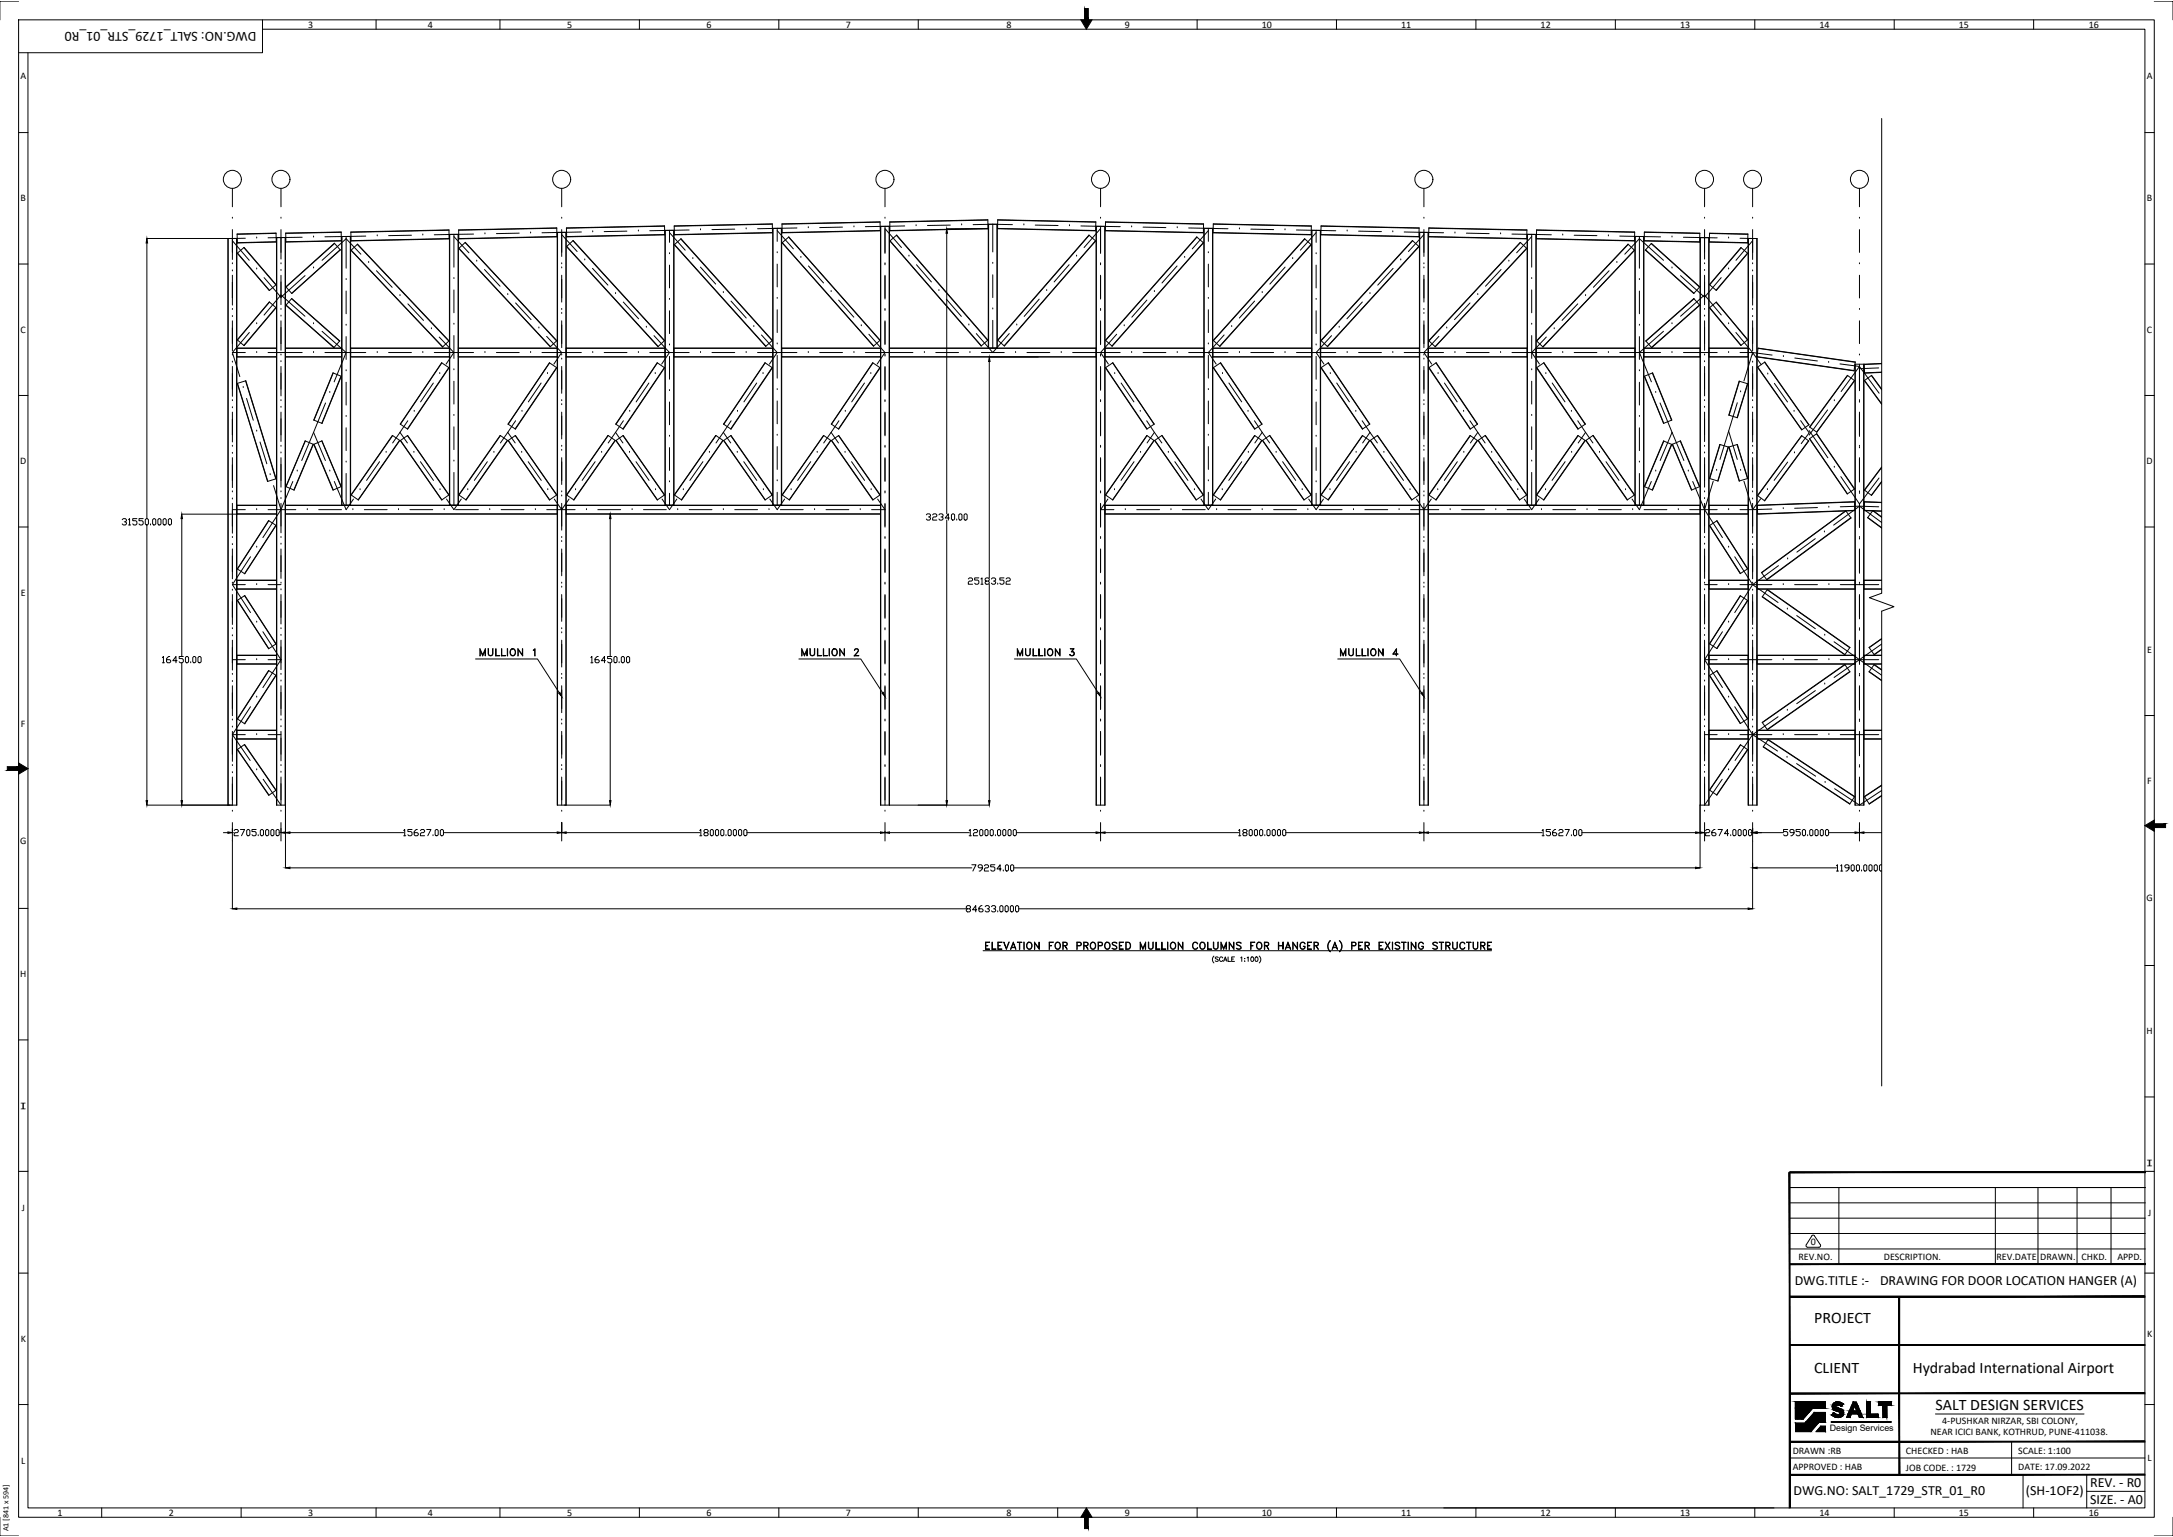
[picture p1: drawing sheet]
<svg xmlns="http://www.w3.org/2000/svg" width="1189mm" height="841mm" viewBox="0 0 1189 841" stroke-linecap="round" stroke-linejoin="round" font-family="sans-serif">
<!-- layer: Beam -->
<g fill="none" stroke="#000" stroke-width=".55">
<path d="M125 130h5v311h-5zM125 130v311M129 130v311M130 128h21v4l-21 1zM130 138l17 21M133 135l18 21M151 128h-21M151 132l-21 1M151 130h5v311h-5zM151 130v311M156 130v311M156 128l31-1v5h-31z"/>
<path d="M183 133l3 4-26 24-4-4 27-24M186 137l-26 23M187 127l-31 1M187 132h-31M192 129v147M192 127l54-1v5l-54 1zM192 137l50 53M195 134l51 53M246 126l-54 1M246 131l-54 1M246 128v148M251 128v148"/>
<path d="M251 126l54-1v5l-54 1zM251 136l4-3 50 53-4 4zM251 136l50 54M254 133l51 54M305 125l-54 1M305 129l-54 2M305 127h5v314h-5zM305 127v314M310 127v314M310 125l54-1v5l-54 1zM310 135l4-3 50 54-4 4zM310 135l50 55"/>
<path d="M313 132l50 54M364 124l-54 1M364 128l-54 1M364 126v150M369 126v150M369 134l4-3 50 55-4 4zM369 134l50 55M372 131l50 55M423 123l-54 1M423 127l-54 2v-5l54-2v5M423 125v151M427 125v151"/>
<path d="M428 122l53-1 1 5-54 1zM428 133l4-3 50 56-4 3zM428 133l50 56M431 130l50 56M481 122l-53 1M482 126l-54 1M482 124h5v317h-5zM486 124v317M487 121l53-1 1 5-54 1zM487 132l4-3 49 57-3 3zM487 132l50 57M490 129l50 57"/>
<path d="M540 120l-53 2M541 125l-54 1M541 123v67M545 123v67M546 125l53 1M546 120l54 1-1 5-53-1zM546 120l53 2M596 129l3 3-49 57-4-3zM596 129l-50 57M599 132l-50 57M600 124h5v317h-5zM600 124v317"/>
<path d="M604 124v317M605 126l53 1M605 122l53 1M605 121l53 1v5l-53-1zM655 130l3 3-50 56-3-3zM655 130l-50 56M658 133l-50 56M659 125v151M663 125v151M664 127l53 1M664 123l53 1M664 122l53 2v5l-53-2z"/>
<path d="M714 131l3 3-50 56-3-4zM714 131l-50 55M717 134l-50 55M718 126v150M722 126v150M723 128l53 1M723 124l53 1M723 124l53 1v5l-53-1zM773 132l3 3-50 55-3-4zM773 132l-50 54M776 135l-50 55M777 127h4v314h-4z"/>
<path d="M777 127v314M782 129l53 2M782 125l53 1M782 125l53 1v5l-53-1zM832 133l3 3-50 54-3-4zM832 133l-50 54M835 136l-50 54M840 128v148M841 131l53 1M841 126l53 1v5l-53-1zM841 126l53 1M891 134l3 3-50 53-3-3z"/>
<path d="M891 134l-50 53M894 137l-50 53M895 129v147M899 129v147M900 132h30M900 127l30 1M900 127l30 1v4h-30zM900 137l27 23M903 133l27 24M903 133l27 24-3 4-27-24zM930 130h5v311h-5zM935 130v311"/>
<path d="M935 132l21 1M935 128h21v5l-21-1zM935 128h21M952 135l4 4-17 20-4-3zM953 136l-18 20M956 139l-17 20M956 130h5v311h-5zM957 130v311M961 130v311M151 156l-17-21-4 4 17 20M151 156l-4 3M147 165l4 3-17 21-4-3z"/>
<path d="M147 165l-17 21M151 168l-18 21M156 167l27 23M160 163l26 24-3 3-27-23zM927 163l-26 24M930 167l-26 23M935 168l4-3 17 21-4 3zM935 168l18 21M939 165l17 21M130 190h21M130 195h21M130 191h21"/>
<path d="M156 190h31M156 195h31M156 191h31M192 190h54M192 195h54M192 191h54M242 198l4 3-23 34-4-3zM242 199l-23 33M246 187l-50-53-4 3 50 53M246 187l-4 3M251 190h54M251 195h54"/>
<path d="M251 191h54M301 198l4 3-23 34-4-3zM301 199l-23 33M310 190h54M310 195h54M310 191h54M360 198l4 3-23 34-4-3zM360 199l-23 33M369 190h54M369 195h54M369 191h54M419 198l4 3-23 34-4-3z"/>
<path d="M419 199l-23 33M428 190h54M428 195h54M428 191h54M477 198l5 3-23 34-4-3zM478 199l-23 33M487 190h113M487 195h113M487 191h113M541 190v-67h5v67M605 190h54M605 195h54"/>
<path d="M605 191h54M609 199l22 33M664 190h54M664 195h54M664 191h54M668 199l22 33-4 3-22-34M668 198l-4 3M723 190h54M723 195h54M723 191h54M727 199l22 33M781 190h55"/>
<path d="M781 195h55M781 191h55M786 199l22 33M840 190h54M840 195h54M840 191h54M845 199l22 33M899 190h31M899 195h31M899 191h31M900 187l27-24 3 4-26 23zM935 190h21"/>
<path d="M935 195h21M935 191h21M961 195l53 8M962 191l53 7M962 190l53 8-1 5-53-8zM965 198l25 35M1015 199h5v242h-5zM1015 199v242M1020 199v242M1020 199v5h9M1029 199h-9M130 210l5-2 16 54-5 1"/>
<path d="M130 210l17 53M134 208l17 54M182 204l5 2-11 26-4-2zM182 204l-10 26M187 206l-11 26M246 201l-23 34M305 201l-23 34M363 201l-22 34M422 201l-22 34M481 201l-22 34M605 201l4-3 23 34-5 3zM605 201l23 34"/>
<path d="M664 201l23 34M723 201l4-3 22 34-4 3zM723 201l23 34M782 201l4-3 22 34-4 3zM782 201l22 34M841 201l4-3 22 34-4 3zM841 201l22 34M900 206l4-2 11 26-5 2zM900 206l10 26M904 204l10 26M951 209l5 1-5 19-5-2zM952 209l-6 18"/>
<path d="M956 210l-6 19M962 201l4-3 24 34-4 3zM962 201l24 34M1011 205l4 3-21 29-4-3zM1015 208l-21 28M1020 208l9 13M1024 205l5 8M1029 213l-5-8-4 3 9 13M215 238l4 3-23 33-4-3zM215 238l-23 33M223 238l23 33M274 238l-23 33"/>
<path d="M282 238l23 33M333 238l4 3M333 238l-23 33 4 3 23-33M341 238l22 33M392 238l4 3-23 33-4-3zM392 238l-23 33M400 238l23 33-4 3M400 238l-4 3 23 33M451 238l4 3-23 33-4-3zM451 238l-23 33M459 238l22 33M627 238l4 3"/>
<path d="M628 238l-23 33 4 3 22-33M636 238l22 33M687 238l-23 33M695 238l-4 3 22 33 4-3-22-33M745 238l4 3-22 33-4-3zM746 238l-23 33M754 238l22 33M804 238l4 3-22 33-4-3zM804 238l-22 33M813 238l22 33M863 238l4 3-22 33-4-3zM863 238l-22 33"/>
<path d="M871 238l23 33M986 238l-24 33M990 240l21 30M994 237l21 31M167 241l4 2-10 25-5-2zM167 241l-10 25M171 243l-10 25M172 243l10 25M176 241l-4 2 10 25 5-2-11-25M219 241l-23 33M219 241l4-3 23 33-4 3zM219 241l23 33"/>
<path d="M337 241l-23 33M337 241l4-3 23 33-4 3zM337 241l23 33M395 241l-22 33M396 241l23 33M454 241l-22 33M455 241l4-3 23 33-5 3zM455 241l23 33M631 241l-22 33M690 241l-22 33M690 241l-4-3-22 33M690 241l-22 33-4-3"/>
<path d="M691 241l23 33M749 241l-22 33M750 241l4-3 22 33-4 3zM750 241l22 33M808 241l-22 33M809 241l4-3 22 33-4 3zM809 241l22 33M867 241l-22 33M868 241l4-3 22 33-4 3zM868 241l22 33M910 241l5 2-11 25-4-2zM910 241l-10 25"/>
<path d="M914 243l-10 25M915 243l4-2 11 25-5 2zM915 243l11 25M919 241l11 25M941 243l5 2-6 18-5-1zM941 243l-6 19M945 245l-5 18M946 245l5-2 5 19-5 1zM946 245l6 18M950 243l6 19M989 241l-24 33-3-3M990 241l-4-3-24 33"/>
<path d="M990 240l4-3 21 31-4 2zM1029 256l-9 12 4 3 5-7M1029 256l-9 12M130 276h21M130 277h21M156 276h149M156 277h149M187 276v-147h5v147M246 276v-148h5v148M255 274l23-33-4-3-23 33 4 3M305 271l-23-33-4 3 23 33M305 271l-4 3"/>
<path d="M310 276h172M310 277h172M364 276v-150h5v150M423 276v-151h5v151M605 276h172M605 277h172M655 274l-23-33 4-3 22 33-4 3M659 276v-151h5v151M718 276v-150h5v150M781 276h149M781 277h149M836 276v-148h4v148"/>
<path d="M894 276v-147h5v147M935 276h21M935 277h21M961 276l54-1v4l-53 2zM1010 280l-46 33M1015 275l-54 2M1015 279l-53 2M1020 279l9 1M1020 275h9M1020 275v4l9 1M1025 279l4 4M1025 279l-3 4"/>
<path d="M1029 263l-5 8M130 281h21M151 287l-17 27M156 281h149M310 281h172M605 281h172M781 281h149M935 281h21M935 288l17 26M939 285l17 26M939 285l-4 3 17 26 4-3M1013 283l-46 34"/>
<path d="M1022 283l7 6M130 317h21M130 318h21M130 311l4 3 17-26-4-3-17 26M935 317h21M935 318h21M961 317h54M961 318h54M964 313l46-34 3 4-46 34zM1020 317h9M1020 318h9M130 322h21"/>
<path d="M130 329l4-3 17 26M130 328l17 27 4-3M134 326l17 26M935 322h21M952 326l4 3-17 26-4-3zM952 326l-17 26M956 329l-17 26M961 322h54M964 326l45 32M967 323l-3 4 45 31 3-4-45-31M1020 322h9M130 359h21"/>
<path d="M935 359h21M961 359h54M1020 359h9M1029 349l-6 5 2 4 4-3M1029 355l-4 3M1029 350l-6 4M130 363h21M147 367l4 3-17 26-4-3zM147 367l-17 26M151 369l-17 27M935 363h21M935 370l4-3 17 26-4 3z"/>
<path d="M935 370l17 26M939 367l17 26M961 363h54M1009 364l-45 31M1020 363h9M1023 367l6 5M1025 364l4 3M1029 366l-4-2-2 4 6 4M130 400h21M935 400h21M961 400h54M967 399l45-31-3-4-45 31 3 4"/>
<path d="M1020 400h9M130 404h21M130 410l4-3 17 25-4 3zM130 410l17 25M935 404h21M952 407l4 3-17 25-4-3zM952 408l-17 24M956 410l-17 25M961 404h54M967 405l48 31M1020 404h9M1012 440l-47-31 2-4 48 31-3 4"/>
<path d="M1029 430l-9 6 3 4 6-5M1029 430l-9 6M1029 435l-6 5"/>
</g>
<!-- layer: Center Line -->
<g fill="none" stroke="#000" stroke-width=".55">
<path d="M127 132l9 10M134 130h-7v12M140 130h.1M154 130h-7M154 130v12M165 130h-11M172 130h.1M189 129l-11 1M189 129v18M197 139l-8-8-13 11M200 129h-11M206 129h.1"/>
<path d="M225 129h-12M231 129h.1M248 128h-10M248 129l9 9M248 128v18M259 128h-11M265 128h.1M284 128h-12M290 127h.1M307 128l9 10M307 127v13M318 127h-21"/>
<path d="M324 127h.1M343 126l-12 1M349 126h.1M366 139h.1M366 127l9 10M366 126v7M377 126h-22M383 126h.1M402 125l-12 1M408 125h.1M425 138h.1M425 125h-11"/>
<path d="M425 126l9 10M425 125v7M436 125h-11M442 125h.1M461 124l-13 1M467 124h.1M484 124h-11M484 125l9 10M484 124v15M495 124h-11M501 124h.1M520 123h-13"/>
<path d="M526 123h.1M543 123h11M543 123h-11M543 123v15M560 123h.1M566 123h13M585 124h.1M591 124h11M602 124h11M602 125l-9 10M602 124v15M619 124h.1"/>
<path d="M625 124l13 1M644 125h.1M650 125h22M661 138h.1M661 126l-9 10M661 125v7M678 125h.1M684 125l13 1M703 126h.1M709 126h22M720 139h.1M720 127l-9 10"/>
<path d="M720 126v7M737 126h.1M743 126l13 1M762 127h.1M768 127h22M779 128l-8 10M779 127v13M796 127h.1M802 128h13M821 128h.1M827 128h11M838 128h11"/>
<path d="M838 129l-8 9M838 128v18M855 129h.1M861 129h13M880 129h.1M886 129l23 1M889 139l8-8 13 11M897 129v18M915 130h.1M921 130h18M933 130v12M946 130h.1"/>
<path d="M952 130h7v12M959 132l-9 10M127 148h.1M127 154v13M140 147h.1M154 148h.1M154 154v13M167 151l-13 12-10-11M172 147h.1M189 153h.1M189 159v13M202 144h.1"/>
<path d="M206 148l9 9M248 152h.1M248 159v12M261 143h.1M265 147l9 10M307 147h.1M307 153v12M320 142h.1M324 147l9 9M366 145v13M379 142h.1M383 146l9 9"/>
<path d="M425 145v12M438 141h.1M442 146l9 9M455 160h.1M484 145h.1M484 151v13M497 140h.1M501 145l9 9M514 159h.1M543 144h.1M543 150v13M573 159h.1"/>
<path d="M585 145l-8 9M589 140h.1M602 145h.1M602 151v13M632 160h.1M644 146l-8 9M648 141h.1M661 145v12M703 146l-8 9M707 142h.1M720 145v13M762 147l-8 9"/>
<path d="M766 142h.1M779 147h.1M779 153v12M821 147l-8 10M826 143h.1M838 152h.1M838 159v12M880 148l-8 9M885 144h.1M897 153h.1M897 159v13M915 147h.1"/>
<path d="M919 151l14 12 9-11M933 148h.1M933 154v13M946 147h.1M959 148h.1M959 154v13M127 173h.1M127 179v13M140 177h.1M144 172l10-11 13 12M154 173h.1M154 179v13"/>
<path d="M172 177h.1M189 178h.1M219 162h.1M223 166l9 9M236 180h.1M248 177h.1M278 161h.1M282 166l9 9M295 179h.1M307 172h.1M307 178v12M337 161h.1"/>
<path d="M341 165l8 9M354 179h.1M366 164h.1M366 170v13M396 160h.1M400 165l8 9M412 179h.1M425 163h.1M425 169v13M459 164l8 10M471 178h.1M484 170h.1"/>
<path d="M484 176v13M518 164l8 9M530 178h.1M543 169h.1M543 175v15M556 178h.1M569 164l-9 9M602 170h.1M602 176v13M615 178h.1M627 164l-8 10M661 163h.1"/>
<path d="M661 169v13M674 179h.1M686 165l-8 9M691 160h.1M720 164h.1M720 170v13M733 179h.1M745 165l-8 9M750 161h.1M779 172h.1M779 178v12M792 179h.1"/>
<path d="M804 166l-8 9M808 161h.1M838 177h.1M850 180h.1M863 166l-8 9M867 162h.1M897 178h.1M915 177h.1M933 173h.1M933 179v13M942 172l-9-11-14 12M946 177h.1"/>
<path d="M959 173h.1M959 179v13M127 198h.1M127 193h7M127 193l4 13M136 182l-9 11M140 193h.1M147 193h18M154 198h.1M172 193h.1M176 181l13 12-6 16M178 193h22"/>
<path d="M189 184v13M206 193h.1M213 193h12M231 193h.1M238 193h21M240 184l8 9-4 6M248 184v12M265 193h.1M272 193h12M290 193h.1M297 193h21M299 184l8 9-4 6"/>
<path d="M307 196h.1M324 193h.1M331 193h12M349 193h.1M355 193h22M358 184l8 9-4 6M366 189h.1M366 195v13M383 193h.1M390 193h12M408 193h.1M414 193h22"/>
<path d="M417 183l8 10-4 6M425 188h.1M425 194v13M442 193h.1M448 193h13M467 193h.1M473 193h26M475 183l9 10-4 6M484 195h.1M506 193h.1M512 193h12M531 193h.1"/>
<path d="M534 183l9 10 9-10M537 193h12M556 193h.1M562 193h12M581 193h.1M587 193h26M602 195h.1M611 183l-9 10 4 6M619 193h.1M625 193h13M644 193h.1M650 193h22"/>
<path d="M661 188h.1M661 194v13M670 183l-9 10 4 6M678 193h.1M684 193h13M703 193h.1M709 193h22M720 189h.1M720 195v13M728 184l-8 9 4 6M737 193h.1M743 193h13"/>
<path d="M762 193h.1M768 193h22M779 196h.1M787 184l-8 9 4 6M796 193h.1M802 193h13M821 193h.1M827 193h22M838 184v12M846 184l-8 9 4 6M855 193h.1M861 193h13"/>
<path d="M880 193h.1M886 193h23M897 184v13M910 181l-13 12 6 16M915 193h.1M921 193h18M933 198h.1M946 193h.1M950 182l9 11M952 193h7M959 198h.1M959 193l-5 15"/>
<path d="M959 193l11 1M959 193l5 7M976 195h.1M982 196l12 2M1000 198h.1M1007 199l10 2M1017 199v15M127 204v13M133 212h.1M135 218l4 12M154 204v13M180 215h.1"/>
<path d="M189 203h.1M189 209v13M237 210l-7 10M241 204h.1M248 202h.1M248 209v12M296 210l-7 10M300 204h.1M307 203v12M355 210l-7 10M358 204h.1M366 214h.1"/>
<path d="M366 220v12M414 210l-7 10M417 204h.1M425 213h.1M425 219v13M473 210l-7 10M476 204h.1M484 220h.1M484 201v13M602 220h.1M602 201v13M610 204h.1"/>
<path d="M613 210l7 10M661 213h.1M661 219v13M669 204h.1M672 210l7 10M720 214h.1M720 220v12M728 204h.1M731 210l7 10M779 203v12M787 204h.1M790 210l7 10"/>
<path d="M838 202h.1M838 209v12M846 204h.1M849 210l7 10M897 203h.1M897 209v13M906 215h.1M933 204v13M952 214h.1M959 204v13M967 205h.1M971 210l7 10"/>
<path d="M1004 219h.1M1017 201l11 14M1017 201l-10 13M1028 201l-11 1M127 223h.1M127 229v13M140 236h.1M154 223h.1M154 229v13M172 237l-7 15M172 237l6 15M178 221l-6 16"/>
<path d="M189 228h.1M189 234v13M219 237l-4 5M219 237l4 5M223 230l-4 7M227 225h.1M248 227h.1M248 234v12M278 237l-4 5M278 237l4 5M282 230l-4 7M286 225h.1"/>
<path d="M307 221h.1M307 228v12M337 237l-4 5M337 237l4 5M341 230l-4 7M345 225h.1M366 239h.1M396 237l-4 5M396 237l4 5M400 230l-4 7M403 225h.1M425 238h.1"/>
<path d="M455 237l-4 5M455 237l4 5M459 230l-4 7M462 225h.1M484 226v12M602 226v12M624 225h.1M627 230l5 7M632 237l4 5M632 237l-4 5M661 238h.1M683 225h.1"/>
<path d="M686 230l5 7M691 237l4 5M691 237l-4 5M720 239h.1M742 225h.1M745 230l5 7M750 237l4 5M750 237l-4 5M779 221h.1M779 228v12M801 225h.1M804 230l4 7"/>
<path d="M808 237l5 5M808 237l-4 5M838 227h.1M838 234v12M860 225h.1M863 230l4 7M867 237l4 5M867 237l-4 5M897 228h.1M897 234v13M908 221l7 16M915 237l6 15"/>
<path d="M915 237l-7 15M933 223h.1M933 229v13M946 236l4 15M950 220l-9 31M959 223h.1M959 229v13M982 225h.1M985 230l5 7-5 6M990 236l10 15M1000 224l-10 14M1017 220h.1"/>
<path d="M1017 226v13M127 248h.1M127 254v13M142 242l4 12M148 260h.1M154 248h.1M154 254v13M163 258h.1M180 258h.1M189 253h.1M189 259v17M208 253l-7 10"/>
<path d="M211 248h.1M226 248h.1M230 253l7 10M248 252h.1M248 259v17M267 253l-7 10M270 248h.1M285 248h.1M289 253l7 10M307 246h.1M307 253v12M326 253l-8 10"/>
<path d="M329 248h.1M344 248h.1M348 253l7 10M366 245v12M385 253l-8 10M388 248h.1M403 248h.1M407 253l7 10M425 244v13M444 253l-8 10M447 248h.1M462 248h.1"/>
<path d="M466 253l7 10M484 245h.1M484 251v12M602 245h.1M602 251v12M620 253l-7 10M624 248h.1M639 248h.1M643 253l7 10M661 244v13M679 253l-7 10M683 248h.1"/>
<path d="M698 248h.1M702 253l7 10M720 245v12M738 253l-7 10M742 248h.1M757 248h.1M761 253l7 10M779 246h.1M779 253v12M797 253l-7 10M801 248h.1M816 248h.1"/>
<path d="M820 253l7 10M838 252h.1M838 259v17M856 253l-7 10M860 248h.1M875 248h.1M879 253l7 10M897 253h.1M897 259v17M906 258h.1M924 258h.1M933 248h.1"/>
<path d="M933 254v13M939 257h.1M952 257h.1M959 248h.1M959 254v13M978 253l-7 10M982 248h.1M1004 256h.1M1017 245h.1M1017 251v13M127 273h.1M127 279h7"/>
<path d="M127 279v13M140 279h.1M147 279h15M150 266l4 13M154 273h.1M154 279l-10 15M154 279v13M160 263l-6 16M168 279h.1M174 279h13M183 263l6 16 4-6M193 279h.1"/>
<path d="M197 268h.1M199 279h13M218 279h.1M224 279h13M241 268h.1M243 279h.1M244 273l4 6 4-6M249 279h13M256 268h.1M268 279h.1M274 279h13M293 279h.1"/>
<path d="M299 279h16M300 268h.1M303 273l4 6 4-6M307 271h.1M307 278v12M315 268h.1M321 279h.1M327 279h13M346 279h.1M352 279h13M359 268h.1M362 273l4 6 4-6"/>
<path d="M366 264h.1M366 270v6M371 279h.1M374 268h.1M377 279h13M396 279h.1M402 279h12M418 268h.1M421 279h.1M421 273l4 6 4-6M425 263h.1M425 269v7"/>
<path d="M427 279h12M433 268h.1M446 279h.1M452 279h12M471 279h.1M477 268h.1M480 273l4 6h-7M484 270h.1M484 276v12M602 270h.1M602 276v12M606 273l-4 6h7"/>
<path d="M610 268h.1M616 279h.1M622 279h12M641 279h.1M647 279h12M653 268h.1M657 273l4 6 4-6M661 263h.1M661 269v7M666 279h.1M669 268h.1M672 279h12"/>
<path d="M691 279h.1M697 279h12M712 268h.1M716 279h.1M716 273l4 6 4-6M720 264h.1M720 270v6M722 279h12M728 268h.1M741 279h.1M747 279h12M765 279h.1"/>
<path d="M771 268h.1M772 279h15M775 273l4 6 4-6M779 271h.1M779 278v12M787 268h.1M793 279h.1M800 279h12M818 279h.1M825 279h12M830 268h.1M834 273l4 6 4-6"/>
<path d="M843 279h.1M846 268h.1M850 279h12M868 279h.1M875 279h12M889 268h.1M893 279h.1M899 279h13M903 263l-6 16-4-6M918 279h.1M924 279h15M926 263l7 16"/>
<path d="M933 273h.1M933 279l9 15M933 279v13M937 263l-4 16M946 279h.1M952 279h7M954 263l5 16M959 273h.1M959 279v13M963 273l-4 6M967 268h.1M969 279h-10"/>
<path d="M976 278h.1M994 278h-12M1001 278h.1M1007 261l10 15 11-14M1017 270h.1M1017 277h-10M1017 277h11M1017 277l-14 10M1017 277l12 9M1017 276v13M127 298h.1M140 299h.1"/>
<path d="M154 298h.1M307 296h.1M484 295h.1M602 295h.1M779 296h.1M933 298h.1M946 299h.1M959 298h.1M993 295l-10 7M998 291h.1M1017 295h.1M127 320h7"/>
<path d="M127 320l10 15M127 304v13M137 305l-10 15M140 320h.1M147 320h7M154 304v12M307 303v12M484 320h.1M484 301v12M602 320h.1M602 301v12M779 303v12"/>
<path d="M933 320h6M933 304v13M946 320h.1M949 305l10 15M952 320h17M959 320l-10 15M959 320l14 10M959 304v13M973 310l-14 10M976 320h.1M978 306h.1M982 320h12"/>
<path d="M1001 320h.1M1007 320h21M1017 320h.1M1017 301v13M127 323h.1M127 329v13M154 323h.1M154 329v12M307 321h.1M307 328v12M484 326v12M602 326v12"/>
<path d="M779 321h.1M779 328v12M933 323h.1M933 329v12M959 323h.1M959 329v13M978 333h.1M983 337l10 7M1017 326v13M127 348h.1M127 354v13M140 340h.1"/>
<path d="M144 346l10 15M154 348h.1M154 354v12M307 346h.1M307 352v13M484 345h.1M484 351v12M602 345h.1M602 351v12M779 346h.1M779 352v13M933 348h.1"/>
<path d="M933 354v12M942 346l-9 15M946 340h.1M959 348h.1M959 354v13M998 348h.1M1003 351l26 18M1017 345h.1M1017 351v13M1029 352l-26 19M127 373h.1M127 361h7"/>
<path d="M127 379v13M140 361h.1M147 361h7M154 373h.1M154 361l-10 15M154 379v12M307 371h.1M307 377v13M484 370h.1M484 376v12M602 370h.1M602 376v12"/>
<path d="M779 371h.1M779 377v13M933 373h.1M933 361h6M933 361l9 15M933 379v12M946 361h.1M952 361h17M959 373h.1M959 379v13M976 361h.1M982 361h12"/>
<path d="M993 378l-10 7M998 374h.1M1001 361h.1M1007 361h21M1017 370h.1M1017 376v13M127 398h.1M137 387l-10 15M140 381h.1M154 398h.1M307 396h.1M484 395h.1"/>
<path d="M602 395h.1M779 396h.1M933 398h.1M946 381h.1M949 387l10 15M959 398h.1M973 392l-14 10M978 389h.1M1017 395h.1M127 402h7M127 402l10 14M127 404v13"/>
<path d="M140 402h.1M147 402h7M154 404v12M307 402v13M484 419h.1M484 401v12M602 419h.1M602 401v12M779 402v13M933 402h6M933 404v12M946 402h.1"/>
<path d="M952 402h17M959 402l-10 14M959 402l13 9M959 404v13M976 402h.1M978 414h.1M982 402h12M983 418l10 7M1001 402h.1M1007 402h21M1017 420h.1M1017 401v13"/>
<path d="M127 423h.1M127 429v12M140 421h.1M144 426l10 15v-12M154 423h.1M307 421h.1M307 427v14M484 426v15M602 426v15M779 421h.1M779 427v14M933 423h.1"/>
<path d="M942 426l-9 15v-12M946 421h.1M959 423h.1M959 429v12M999 428h.1M1004 432l13 9M1017 426v15M1029 433l-12 8"/>
</g>
<!-- layer: Grid -->
<g fill="none" stroke="#000" stroke-width=".55">
<path d="M127 119h.1M127 103v10M154 119h.1M154 103v10M307 119h.1M307 103v10M484 119h.1M484 103v10M602 119h.1M602 103v10M779 119h.1M779 103v10"/>
<path d="M933 119h.1M933 103v10M959 119h.1M959 103v10M1017 119h.1M1017 103v10M127 126v12M154 126v12M307 126v12M484 126v12M602 126v12M779 126v12"/>
<path d="M933 126v12M959 126v12M1017 126v12M127 144h.1M127 151v12M154 144h.1M154 151v12M307 144h.1M307 151v12M484 144h.1M484 151v12M602 144h.1"/>
<path d="M602 151v12M779 144h.1M779 151v12M933 144h.1M933 151v12M959 144h.1M959 151v12M1017 144h.1M1017 151v12M127 169h.1M127 176v12M154 169h.1"/>
<path d="M154 176v12M307 169h.1M307 176v12M484 169h.1M484 176v12M602 169h.1M602 176v12M779 169h.1M779 176v12M933 169h.1M933 176v12M959 169h.1"/>
<path d="M959 176v12M1017 169h.1M1017 176v12M127 194h.1M154 194h.1M307 194h.1M484 194h.1M602 194h.1M779 194h.1M933 194h.1M959 194h.1M1017 194h.1"/>
<path d="M127 219h.1M127 201v12M154 219h.1M154 201v12M307 219h.1M307 201v12M484 219h.1M484 201v12M602 219h.1M602 201v12M779 219h.1M779 201v12"/>
<path d="M933 219h.1M933 201v12M959 219h.1M959 201v12M1017 219h.1M1017 201v12M127 225v13M154 225v13M307 225v13M484 225v13M602 225v13M779 225v13"/>
<path d="M933 225v13M959 225v13M1017 225v13M127 244h.1M127 250v13M154 244h.1M154 250v13M307 244h.1M307 250v13M484 244h.1M484 250v13M602 244h.1"/>
<path d="M602 250v13M779 244h.1M779 250v13M933 244h.1M933 250v13M959 244h.1M959 250v13M1017 244h.1M1017 250v13M127 269h.1M127 275v13M154 269h.1"/>
<path d="M154 275v13M307 269h.1M307 275v13M484 269h.1M484 275v13M602 269h.1M602 275v13M779 269h.1M779 275v13M933 269h.1M933 275v13M959 269h.1"/>
<path d="M959 275v13M1017 269h.1M1017 275v13M127 294h.1M154 294h.1M307 294h.1M484 294h.1M602 294h.1M779 294h.1M933 294h.1M959 294h.1M1017 294h.1"/>
<path d="M127 319h.1M127 300v13M154 319h.1M154 300v13M307 319h.1M307 300v13M484 319h.1M484 300v13M602 319h.1M602 300v13M779 319h.1M779 300v13"/>
<path d="M933 319h.1M933 300v13M959 319h.1M959 300v13M1017 319h.1M1017 300v13M127 325v13M154 325v13M307 325v13M484 325v13M602 325v13M779 325v13"/>
<path d="M933 325v13M959 325v13M1017 325v13M127 344h.1M127 350v13M154 344h.1M154 350v13M307 344h.1M307 350v13M484 344h.1M484 350v13M602 344h.1"/>
<path d="M602 350v13M779 344h.1M779 350v13M933 344h.1M933 350v13M959 344h.1M959 350v13M1017 344h.1M1017 350v13M127 369h.1M127 375v13M154 369h.1"/>
<path d="M154 375v13M307 369h.1M307 375v13M484 369h.1M484 375v13M602 369h.1M602 375v13M779 369h.1M779 375v13M933 369h.1M933 375v13M959 369h.1"/>
<path d="M959 375v13M1017 369h.1M1017 375v13M127 394h.1M154 394h.1M307 394h.1M484 394h.1M602 394h.1M779 394h.1M933 394h.1M959 394h.1M1017 394h.1"/>
<path d="M127 419h.1M127 400v13M154 419h.1M154 400v13M307 419h.1M307 400v13M484 419h.1M484 400v13M602 419h.1M602 400v13M779 419h.1M779 400v13"/>
<path d="M933 419h.1M933 400v13M959 419h.1M959 400v13M1017 419h.1M1017 400v13M127 425v13M154 425v13M307 425v13M484 425v13M602 425v13M779 425v13"/>
<path d="M933 425v13M959 425v13M1017 425v13M127 444h.1M127 450v10M154 444h.1M154 450v10M307 444h.1M307 450v10M484 444h.1M484 450v10M602 444h.1"/>
<path d="M602 450v10M779 444h.1M779 450v10M933 444h.1M933 450v10M959 444h.1M959 450v10M1017 444h.1M1017 450v10"/>
<circle cx="127" cy="98" r="5"/>
<circle cx="154" cy="98" r="5"/>
<circle cx="307" cy="98" r="5"/>
<circle cx="484" cy="98" r="5"/>
<circle cx="602" cy="98" r="5"/>
<circle cx="779" cy="98" r="5"/>
<circle cx="933" cy="98" r="5"/>
<circle cx="959" cy="98" r="5"/>
<circle cx="1017" cy="98" r="5"/>
</g>
<!-- layer: Labels -->
<g fill="none" stroke="#000" stroke-width=".55">
<path d="M539 516h2h-2v3h2h-2zM539 517h1l-1 1M543 516v3h2h-2zM546 516h2h-2v3h2h-2zM546 517h1l-1 1M549 516l2 3 1-3-1 3zM553 519h2M553 518h2M554 516l2 3-2-3-1 3zM557 516h2zM558 516v3v-3M560 516v3z"/>
<path d="M566 516l2 3 1-3v3l-3-3v3zM574 516h2h-2v3zM574 517h1l-1 1M582 516h2v1l-2 1M582 516v3zM582 516h2v1h-2M583 518l1 1-1-1M589 517h2v-1h-2v3v-3h2v1l-2 1M593 517h2v-1h-2v3v-3h2v1l-2 1M594 518l1 1-1-1M601 517h2v-1h-2v3v-3h2v1l-2 1M608 516h1h2h-2v1l2 1v1h-1h-2a1.3 1.3 0 0 0 2 0 1.3 1.3 0 0 0 1-1l-2-1z"/>
<path d="M612 516h3h-2v3h2h-3zM613 517h1l-1 1M616 516h1a2.1 2.1 0 0 1 2 1 2.1 2.1 0 0 1-2 2h-1zM616 516a1.8 1.8 0 0 1 2 1 1.8 1.8 0 0 1-2 2zM624 516l1 3 2-3v3v-3l-2 3-1-3v3zM628 516l1 3h2v-3v2l-1 1h-2zM632 516l1 3h2h-3zM636 516v3h2h-2zM639 516v3zM645 516l2 3v-3v3l-2-3v3zM653 516h1h1a1.4 1.4 0 0 0-1 0 1.4 1.4 0 0 0-1 1v1a1.4 1.4 0 0 0 1 1 1.4 1.4 0 0 0 1 0 1.4 1.4 0 0 1-1 0 1.4 1.4 0 0 1-2-1zM661 516v3h2h-2z"/>
<path d="M664 516v3h1h1v-3v2v1h-2zM668 516l1 3 2-3v3v-3l-2 3-1-3v3zM672 516l3 3v-3v3l-2-3-1 3zM677 516h2h-2v1l2 1v1h-2h-1h3v-1l-2-1zM684 516h2h-2v3zM684 517h2l-2 1M692 517h2v-1h-2v3v-3h2v1l-2 1M693 518l1 1-1-1M699 516l1 3zM700 517h2M700 518h2M702 516v3z"/>
<path d="M704 519h2M704 518h2M705 516l1 3-1-3-2 3zM707 516l3 3v-3v3l-3-3v3zM712 516h1h1a1.4 1.4 0 0 0-2 0 1.4 1.4 0 0 0-1 1v1a1.2 1.2 0 0 0 2 1 1.2 1.2 0 0 0 1-1h-1h1a1.4 1.4 0 0 1-1 2 1.4 1.4 0 0 1-2-2zM715 516h3h-2v3h2h-3zM716 517h1l-1 1M719 517h2v-1h-2v3v-3h2v1l-2 1M720 518l1 1-1-1M727 515h1a4 4 0 0 0 0 6 4 4 0 0 1-1-6zM729 519h2M729 518h2"/>
<path d="M730 516l2 3-2-3-1 3zM733 515a4 4 0 0 1 0 6 4 4 0 0 0 0-6zM740 517h2v-1h-2l-1 3v-3h3v1l-2 1M743 516h2h-2v3h2h-2zM743 517h2l-2 1M747 517h2v-1h-2v3v-3h2v1l-2 1M748 518l1 1zM754 516h3h-2v3h2h-3zM755 517h1l-1 1M758 516l2 3zM760 516l-2 3zM762 516v3z"/>
<path d="M763 516h1h2h-3l1 1 2 1-1 1h-1h-1h3l-1-1-1-1zM767 516h2zM768 516v3v-3M770 516l1 3zM772 516l3 3v-3v3l-3-3v3zM776 516h2h1a1.4 1.4 0 0 0-2 0 1.4 1.4 0 0 0-1 1v1a1.2 1.2 0 0 0 1 1 1.2 1.2 0 0 0 2-1h-1h1a1.4 1.4 0 0 1-2 2 1.4 1.4 0 0 1-1-2zM784 516h1h1h-2v1l2 1v1h-1h-1h2v-1l-2-1zM787 516h3zM789 516v3v-3M791 517h2v-1h-2v3v-3h2v1l-2 1M792 518l1 1-1-1M795 516v3h1h1v-3v2v1h-2z"/>
<path d="M802 516h3zM804 516v3zM806 516v3h1h1l1-3v2l-1 1h-2zM810 517h2v-1h-2v3v-3h2v1l-2 1M811 518l1 1-1-1M814 516h2h-2v3h2h-2zM814 517h1l-1 1M538 520h278M664 523a2.6 2.6 0 0 0 0 4M667 524h-2l2 1-1 1h-1M669 524a1 1 0 0 0-1 0 1 1 0 0 0-1 1 .9 .9 0 0 0 1 1 .9 .9 0 0 0 1 0M669 526l1-2 1 2"/>
<path d="M670 525h1M672 524v2h1M674 525h1M675 524h-1v2h1M679 524v2M681 524h.1M681 526h.1M682 524h1v2M689 523a2.5 2.5 0 0 1 0 4"/>
<circle cx="563" cy="517" r="1.8"/>
<circle cx="563" cy="517" r="1.6"/>
<circle cx="579" cy="517" r="1.8"/>
<circle cx="579" cy="517" r="1.6"/>
<circle cx="598" cy="517" r="1.6"/>
<circle cx="598" cy="517" r="1.8"/>
<circle cx="606" cy="517" r="1.6"/>
<circle cx="606" cy="517" r="1.8"/>
<circle cx="642" cy="517" r="1.6"/>
<circle cx="642" cy="517" r="1.8"/>
<circle cx="658" cy="517" r="1.6"/>
<circle cx="658" cy="517" r="1.8"/>
<circle cx="689" cy="517" r="1.6"/>
<circle cx="689" cy="517" r="1.8"/>
<circle cx="800" cy="518" r="1.7"/>
<circle cx="685" cy="525" r="1.1"/>
<circle cx="687" cy="525" r="1.1"/>
</g>
<!-- layer: 0 -->
<g fill="none" stroke="#000" stroke-width=".55">
<path d="M80 130h47M80 133v151M518 125h23M518 128v153M541 195h27M541 198v118M67 284h2v2h-1M69 286v1h-2M70 284h1v3M70 287h1M75 284h-2v1h1l1 1-1 1h-1M78 284h-2v1h2v1v1h-2"/>
<path d="M80 284h1v3h-2v-3zM80 287v151M82 287h.1M83 284h1h1v3h-2zM87 284h1v3h-2v-3zM89 284h1h1v3h-1h-1zM93 284h1v3h-1h-1v-3zM99 281h31M99 284v75M333 281h1M334 284v75M507 282v-1l2 1-1 1"/>
<path d="M509 283v2l-2-1M510 282l1-1 2 1-1 1h-2v2h3M514 282v-1l2 1-1 1M515 283h1l-1 2-1-1M518 285v153M519 283h-2l2-2v4M521 282v-1l1 1v2v1l-1-1zM523 284v1M525 282v-1l1 1v2v1l-1-1zM527 282l1-1 1 1v2v1l-2-1zM530 317v-1l2 1v1l-2 1v1h2M536 316h-3v1l3 1-1 2-2-1"/>
<path d="M537 317v-1v4M537 320h1M540 318l-1-1 2-1v1l-2 2 1 1 1-1v-1M541 320v118M542 317l1-1 2 1-1 1M544 318l1 1-1 1-2-1M546 319v1M549 316h-2v1l2 1v2l-2-1M550 317l1-1 2 1-1 1-2 1v1h3M89 360v-1v4M93 359l-2 1v2l2 1v-1v-1h-2M100 359h-2v1h2v1v2l-2-1"/>
<path d="M102 359l1 1v2v1l-2-1v-2zM106 359l1 1v2v1l-2-1v-2zM109 359l1 1v2l-1 1-1-1v-2zM323 360l1-1v4M327 359l-1 1v2l1 1 1-1-1-1h-1M335 359h-3v1h2l1 1-1 2-2-1M336 359l2 1v2l-1 1-1-1v-2zM340 359l2 1v2l-1 1-1-1v-2zM343 360v-1l1 1v2v1l-1-1zM89 363h1M97 362h-2l1-3v4M99 363v75"/>
<path d="M104 362v1M260 361h34l12 18M323 363h1M331 362h-2l2-3v4M334 363v75M339 362v1M437 361h34l12 18M555 361h34l12 18M732 361h34l12 18M80 441h47M122 456h3M127 453v3"/>
<path d="M128 454h1h1v2h-2v1h2M132 454h2l-2 3M135 454h1h1v3h-1h-1zM140 454h-2v1h2v1v1h-2M141 457h.1M142 454h1h1v3h-2zM145 454h1h1v3h-1h-1zM149 454h1v3h-1h-1v-3zM151 454h1h1v3h-1h-1zM154 453v3M156 456h65M156 441v34"/>
<path d="M221 454v3M221 457h1M225 454h-2v1h2v1v1h-2M228 454l-1 1v2h1h1l-1-1h-1M230 454h1h1v2h-2v1h2M233 454h3l-2 3M237 457h.1M239 454h1v3h-1h-1v-3zM241 454h2v3h-1h-1zM243 456h62M307 450v6M309 441h25"/>
<path d="M310 456h73M383 454v3M383 457h1M386 456l-1-1 1-1h1v1l-1 1-1 1h2v-1M389 454h1v3h-1v-3zM391 454h1h1v3h-2zM394 454h1h1v3h-1h-1zM397 457h.1M399 454h1v3h-1h-1v-3zM402 454h1v3h-1h-1v-3zM404 454h1h1v3h-1h-1zM407 454h1h1v3h-1h-1z"/>
<path d="M409 456h73M484 456h.1M487 456h43M487 441h54M530 454h1v3M530 457h1M533 454h2l-1 2h-1v1h2M537 454h1v3h-1h-1v-3zM539 454h2v3h-1h-1v-3zM542 454h1v3h-1zM545 457h.1M546 454h1v3h-1z"/>
<path d="M549 454h1v3h-1v-3zM552 454h1v3h-2v-3zM554 454h1h1v3h-1h-1zM556 456h44M602 456h.1M605 456h73M678 454v3M678 457h1M681 456l-1-1 1-1h1v2h-2l1 1h1v-1M683 454h1h1v3h-2zM687 454h1v3h-1h-1v-3zM689 454h1h1v3h-1h-1z"/>
<path d="M692 457h.1M693 454h1h1v3h-1h-1zM696 454h1h1v3h-1h-1zM699 454h2v3h-1h-1v-3zM702 454h1v3h-1zM703 456h74M779 456h.1M781 456h63M844 454v3M844 457h1M848 454h-2v1h2v1v1h-2M851 454l-2 1v2h1h2l-1-1h-2"/>
<path d="M853 454h2v2h-2v1h2M856 454h3l-2 3M860 457h.1M861 454h2v3h-1h-1zM864 454h1v3h-1zM865 456h65M930 441v34M933 456h.1M933 454h1h1v2h-2v1h2M938 454l-1 1v2h2l-1-1h-1M940 454h2l-1 3M946 456h-3l2-2v3"/>
<path d="M947 457h.1M949 454h1v3h-1h-1v-3zM951 454h2v3h-1h-1v-3zM954 454h1v3h-1zM957 454h1v3h-1zM959 453v3M961 456h15M978 454h-2v1h1l1 1-1 1h-1M982 456h-2l-1-1 1-1h2v2l-2 1M985 454h-2v1h1l1 1-1 1h-1M986 454h1h1v3h-1h-1zM989 457h.1"/>
<path d="M990 454h1h1v3h-1h-1zM994 454h1v3h-1h-1v-3zM996 454h2v3h-1h-1v-3zM999 454h1v3h-1zM1000 456h15M1017 453v3M1020 456h9M127 460v37M159 475h373M532 473h2l-2 4M537 475h-1l-1-1 1-1 1 1v1l-1 2M539 474v-1l2 1-1 1h-1v2h2"/>
<path d="M544 473h-2v1h2v1v1v1l-2-1M548 475h-3l2-2v4M549 476v1M550 474l1-1 1 1v2l-1 1-1-1zM553 474v-1l2 1v2l-1 1-1-1zM555 475h373M959 460v37M961 475h44M1005 474v-1v4M1005 477h1M1007 474l1-1v4M1007 477h1"/>
<path d="M1012 475h-2l-1-1 1-1 2 1v1l-2 2M1013 474v-1l1 1v2v1l-1-1zM1016 474v-1l1 1v2v1l-1-1zM1018 476v1M1020 474v-1l1 1v2v1l-1-1zM1022 474l1-1 1 1v2v1l-2-1zM1025 474l1-1 1 1v2v1l-2-1zM1029 473l-1 1v2h1M130 497h399M529 497v-1h1l1 1h-2v1l1 1 1-1-1-1M534 498h-2l2-2v3M537 496l-1 1v1v1l2-1-1-1h-1"/>
<path d="M539 496h2v1h-1M541 497v1v1l-2-1M542 496h2l1 1h-1M544 497l1 1-1 1-2-1M546 498v1M547 496h1h1v2l-1 1-1-1zM550 496h2v2l-1 1-1-1zM553 496h1v2v1l-1-1v-2zM556 496h1v2v1l-1-1zM557 497h399M1014 772h2"/>
</g>
<g fill="#000" stroke="#000" stroke-width=".55">
<path d="M80 130l1 3h-1zM518 125v3zM541 195l1 3h-1zM99 281l1 3h-1zM334 281v3h-1zM306 379l1 2zM483 379l1 2zM600 379h1l1 2zM777 379h1l1 2zM80 438h1l-1 3zM99 438h1l-1 3zM333 438h1v3z"/>
<path d="M518 438v3zM541 438h1l-1 3zM125 455l2 1h-2zM154 456l2-1v1zM156 456l3-1v1zM305 455l2 1h-2zM307 456l3-1v1zM482 455l2 1h-2zM484 456l3-1v1zM600 455l2 1h-2zM602 456l3-1v1zM777 455l2 1h-2z"/>
<path d="M779 456l2-1v1zM928 455l2 1h-2zM930 455l3 1h-3zM959 456l2-1v1zM1015 455l2 1h-2zM1017 456l3-1v1zM156 475h3zM928 475h2h-2zM959 475h2zM127 497h3v1zM956 497h3l-3 1z"/>
</g>
<!-- layer: BDR01 -->
<path d="M0 1h10M1179 1h10v10M1189 830v10h-10M0 840h10" fill="none" stroke="#000" stroke-width=".55"/>
<!-- layer: BDR02 -->
<g fill="none" stroke="#000" stroke-width=".55">
<path d="M10 11h1169v819h-1169zM144 16h1029v809h-1158v-796M144 11v18h-134M206 11v5M274 11v5M350 11v5M426 11v5M502 11v5M594 11v5M655 11v5M731 11v5M807 11v5"/>
<path d="M884 11v5M960 11v5M1036 11v5M1113 11v5M10 73h5M1173 73h6M10 144h5M1173 144h6M10 216h5M1173 216h6M10 288h5M1173 288h6"/>
<path d="M1173 392h6M10 421h5M1173 452h6M10 497h5M1173 528h6M10 569h5M1173 600h6M10 641h5M979 658h195M979 650h195M979 641h195M1006 650v42"/>
<path d="M1092 650v42M1115 650v42M1136 650v42M1155 650v42M1173 641h6M979 675h195M979 667h195M10 697h5M979 683h195M1173 697h6M10 769h5M1173 769h6"/>
<path d="M979 798h194M1101 789v18M1107 807v18M1142 807v18M1142 816h31M56 825v5M132 825v5M206 825v5M274 825v5M350 825v5M426 825v5M502 825v5"/>
<path d="M579 825v5M655 825v5M731 825v5M790 825h181M807 825v5M884 825v5M960 825v5M1036 825v5M1113 825v5"/>
</g>
<g fill="#000" stroke="#000" stroke-width=".55">
<path d="M591 11h6l-3 5zM10 417l5 4-5 3zM1173 452l6-3v6zM594 825l3 5h-6z"/>
<path d="M593 5v6h2zM593 5h2v6z"/>
<path d="M4 422h6v-2zM4 420h6l-6 2z"/>
<path d="M1179 451v2l6-2zM1179 453l6-2v2z"/>
<path d="M979 641v1l195-1zM979 642l195-1v1z"/>
<path d="M979 691v1l195-1zM979 692l195-1v1z"/>
<path d="M979 709v1l194-1zM979 710l194-1v1z"/>
<path d="M979 709v1l194-1zM979 710l194-1v1z"/>
<path d="M979 736h194zM979 736h194z"/>
<path d="M979 762v1l194-1zM979 763l194-1v1z"/>
<path d="M979 789h194zM979 789h194z"/>
<path d="M979 807h194zM979 807h194z"/>
<path d="M1039 710v97zM1039 710v97z"/>
<path d="M593 830l2 6v-6zM593 830l2 6h-2z"/>
<path d="M979 641v184zM979 641v184z"/>
</g>
<!-- layer: TITLE -->
<path d="M1059 774h81" fill="none" stroke="#000" stroke-width=".55"/>
<!-- layer: 1 -->
<g fill="#000" stroke="#000" stroke-width=".55">
<path d="M1004 775h3zM1004 767h2zM1006 769h2z"/>
<path d="M982 771l4 5 6-5zM982 771l4 5h-4z"/>
<path d="M982 779l9 4 4-4zM982 779l9 4h-9z"/>
<path d="M988 778h7zM988 778h11z"/>
<path d="M988 778l7 1v-1zM988 778l7 1h-8z"/>
<path d="M982 767l17 4v-4zM982 767l17 4h-17z"/>
<path d="M993 773l6 5v-5zM993 773l6 5h-11z"/>
<path d="M1002 778h33zM1002 778h33z"/>
<path d="M1003 773l1 1zM1003 773l1 1h-1z"/>
<path d="M1004 775l3 1zM1005 776h2z"/>
<path d="M1002 769l2 1zM1002 769l2 1z"/>
<path d="M1002 770h2zM1002 770h2z"/>
<path d="M1002 770h3zM1002 770h3z"/>
<path d="M1003 774h3zM1003 774h3z"/>
<path d="M1003 769h1h1zM1003 769h1h-2z"/>
<path d="M1003 770l3 1zM1003 770l3 1h-3z"/>
<path d="M1003 769h2zM1003 769h2z"/>
<path d="M1003 771h3zM1003 771h3z"/>
<path d="M1003 771h4zM1003 771h4z"/>
<path d="M1004 767h3zM1004 767h3z"/>
<path d="M1004 767l4 1zM1003 768l1-1 4 1z"/>
<path d="M1003 771h5zM1003 771h5z"/>
<path d="M1003 768h5zM1003 768h5h-5z"/>
<path d="M1003 775h5zM1003 775h4z"/>
<path d="M1003 771h5zM1003 771h5z"/>
<path d="M1006 769h2zM1006 769h2z"/>
<path d="M1003 771l5 1zM1003 771l5 1z"/>
<path d="M1005 769h3zM1005 769h3z"/>
<path d="M1003 769h5zM1003 769h5z"/>
<path d="M1004 772h5zM1004 772h5z"/>
<path d="M1002 774l6 1v-1zM1002 774l6 1h-5z"/>
<path d="M1003 768l5 1v-1zM1003 768l5 1h-5z"/>
<path d="M1002 774h6zM1002 774h6z"/>
<path d="M1005 772h4zM1005 772h4z"/>
<path d="M1005 772l4 1v-1zM1005 772l4 1z"/>
<path d="M1002 774h7zM1002 774h6z"/>
<path d="M1007 774h2zM1006 774h3z"/>
<path d="M1007 773h2zM1007 773h2z"/>
<path d="M1007 773h2zM1007 773h2z"/>
<path d="M1007 773l2 1v-1zM1007 773l2 1h-2z"/>
<path d="M1011 774l1 2 1-2zM1011 774l1 2h-2z"/>
<path d="M1013 769l1 3 1-3zM1013 769l1 3h-2z"/>
<path d="M1014 767l3 2-1-2zM1014 767l3 2h-4z"/>
<path d="M1015 769l3 3-1-3zM1015 769l3 3h-2z"/>
<path d="M1012 772l6 2v-2zM1012 772l6 2h-7z"/>
<path d="M1016 774l3 2-1-2zM1016 774l3 2h-2z"/>
<path d="M1021 767h2zM1021 767h2zM1023 767v7zM1023 767v7zM1023 774h4zM1023 774h4zM1027 774v2zM1027 774v2zM1021 776h6zM1021 776h6zM1021 767v9zM1021 767v9z"/>
<path d="M1021 767l2 7v-7zM1021 767l2 7h-2z"/>
<path d="M1021 774l6 2v-2zM1021 774l6 2h-6z"/>
<path d="M1028 769h2zM1028 769h2zM1028 767v2zM1028 767v2zM1028 767h7zM1028 767h7zM1035 767v2zM1035 767v2zM1032 769h3zM1032 769h3zM1032 769v7zM1032 769v7zM1030 776h2zM1030 776h2zM1030 769v7zM1030 769v7z"/>
<path d="M1030 769l2 7v-7zM1030 769l2 7h-2z"/>
<path d="M1028 767l7 2v-2zM1028 767l7 2h-7z"/>
<path d="M996 780l3 3v-3zM996 780l3 3h-5z"/>
</g>
<g fill="none" stroke="#000" stroke-width=".55">
<path d="M982 767h17v4h-7l-6 5h-4zM982 771h10h-10M982 769h17h-17M982 773h8h-8M982 775h6h-6M982 779h5l6-6h6v5h-4l-4 5h-9zM984 767v9v-9M986 767v9v-9M988 767v8v-8M990 767v6v-6M992 767v4v-4M994 767v4v-4"/>
<path d="M996 767v4v-4M998 767v4v-4M1003 768a4 4 0 0 1 5 0v2l-3-1-1 1 2 1a2.6 2.6 0 0 1 3 2 2.6 2.6 0 0 1-3 3l-4-2 1-1 1 1h3v-1l-2-1a2.5 2.5 0 0 1-2-1 2.5 2.5 0 0 1 0-3zM1014 767h2l3 9h-2l-1-2h-3l-1 2h-2zM1015 769l1 3h-2zM996 780h3v3h-5z"/>
</g>
<!-- layer: REV.CLOUD -->
<path d="M991 676l-3 5v1h1h7v-1l-3-5M993 676h-1h-1" fill="none" stroke="#000" stroke-width=".55"/>
<!-- layer: PLATE -->
<path d="M1029 65v260l-6 2 13 5-7 2v260" fill="none" stroke="#000" stroke-width=".55"/>
<g font-size="8.8">
<text x="993" y="724">PROJECT</text>
<text x="993" y="751">CLIENT</text>
<text x="1046" y="751">Hydrabad International Airport</text>
<text x="1059" y="771">SALT DESIGN SERVICES</text>
</g>
<g font-size="7.7">
<text x="140" y="17" transform="rotate(180 140 17)">DWG.NO: SALT_1729_STR_01_R0</text>
<text x="982" y="703">DWG.TITLE :-</text>
<text x="1029" y="703">DRAWING FOR DOOR LOCATION HANGER (A)</text>
<text x="1144" y="814">REV. - R0</text>
<text x="981" y="818">DWG.NO: SALT_1729_STR_01_R0</text>
<text x="1108" y="818">(SH-1OF2)</text>
<text x="1144" y="823">SIZE. - A0</text>
</g>
<g font-size="7.5">
<text x="262" y="360">MULLION 1</text>
<text x="438" y="360">MULLION 2</text>
<text x="556" y="360">MULLION 3</text>
<text x="732" y="360">MULLION 4</text>
</g>
<g font-size="5.5">
<text x="169" y="15">3</text>
<text x="234" y="15">4</text>
<text x="310" y="15">5</text>
<text x="387" y="15">6</text>
<text x="463" y="15">7</text>
<text x="551" y="15">8</text>
<text x="615" y="15">9</text>
<text x="690" y="15">10</text>
<text x="767" y="15">11</text>
<text x="843" y="15">12</text>
<text x="919" y="15">13</text>
<text x="995" y="15">14</text>
<text x="1072" y="15">15</text>
<text x="1143" y="15">16</text>
<text x="11" y="43">A</text>
<text x="1174" y="43">A</text>
<text x="11" y="110">B</text>
<text x="1175" y="110">B</text>
<text x="11" y="182">C</text>
<text x="1175" y="182">C</text>
<text x="11" y="254">D</text>
<text x="1174" y="254">D</text>
<text x="11" y="326">E</text>
<text x="1175" y="357">E</text>
<text x="11" y="398">F</text>
<text x="1175" y="429">F</text>
<text x="11" y="462">G</text>
<text x="1174" y="493">G</text>
<text x="11" y="535">H</text>
<text x="1174" y="566">H</text>
<text x="14" y="603" transform="rotate(180 14 603)">T</text>
<text x="11" y="607">T</text>
<text x="1177" y="634" transform="rotate(180 1177 634)">T</text>
<text x="1175" y="638">T</text>
<text x="12" y="662">J</text>
<text x="1175" y="665">J</text>
<text x="991" y="681">0</text>
<text x="984" y="689">REV.NO.</text>
<text x="1031" y="689">DESCRIPTION.</text>
<text x="1092" y="689">REV.DATE</text>
<text x="1116" y="689">DRAWN.</text>
<text x="1139" y="689">CHKD.</text>
<text x="1158" y="689">APPD.</text>
<text x="1175" y="731">K</text>
<text x="11" y="734">K</text>
<text x="1063" y="779">4-PUSHKAR NIRZAR, SBI COLONY,</text>
<text x="1056" y="785">NEAR ICICI BANK, KOTHRUD, PUNE-411038.</text>
<text x="981" y="796">DRAWN :RB</text>
<text x="1043" y="796">CHECKED : HAB</text>
<text x="1104" y="796">SCALE: 1:100</text>
<text x="12" y="801">L</text>
<text x="1175" y="800">L</text>
<text x="981" y="804">APPROVED : HAB</text>
<text x="1043" y="805">JOB CODE. : 1729</text>
<text x="1104" y="804">DATE: 17.09.2022</text>
<text x="32" y="829">1</text>
<text x="92" y="829">2</text>
<text x="169" y="829">3</text>
<text x="234" y="829">4</text>
<text x="310" y="829">5</text>
<text x="387" y="829">6</text>
<text x="463" y="829">7</text>
<text x="551" y="829">8</text>
<text x="615" y="829">9</text>
<text x="690" y="829">10</text>
<text x="767" y="829">11</text>
<text x="843" y="829">12</text>
<text x="919" y="829">13</text>
<text x="995" y="829">14</text>
<text x="1072" y="829">15</text>
<text x="1143" y="829">16</text>
</g>
<text font-size="4.9" x="1001" y="783">Design Services</text>
<text font-size="4.4" x="5" y="838" transform="rotate(-90 5 838)">A1 [841 x 594]</text>
</svg>
